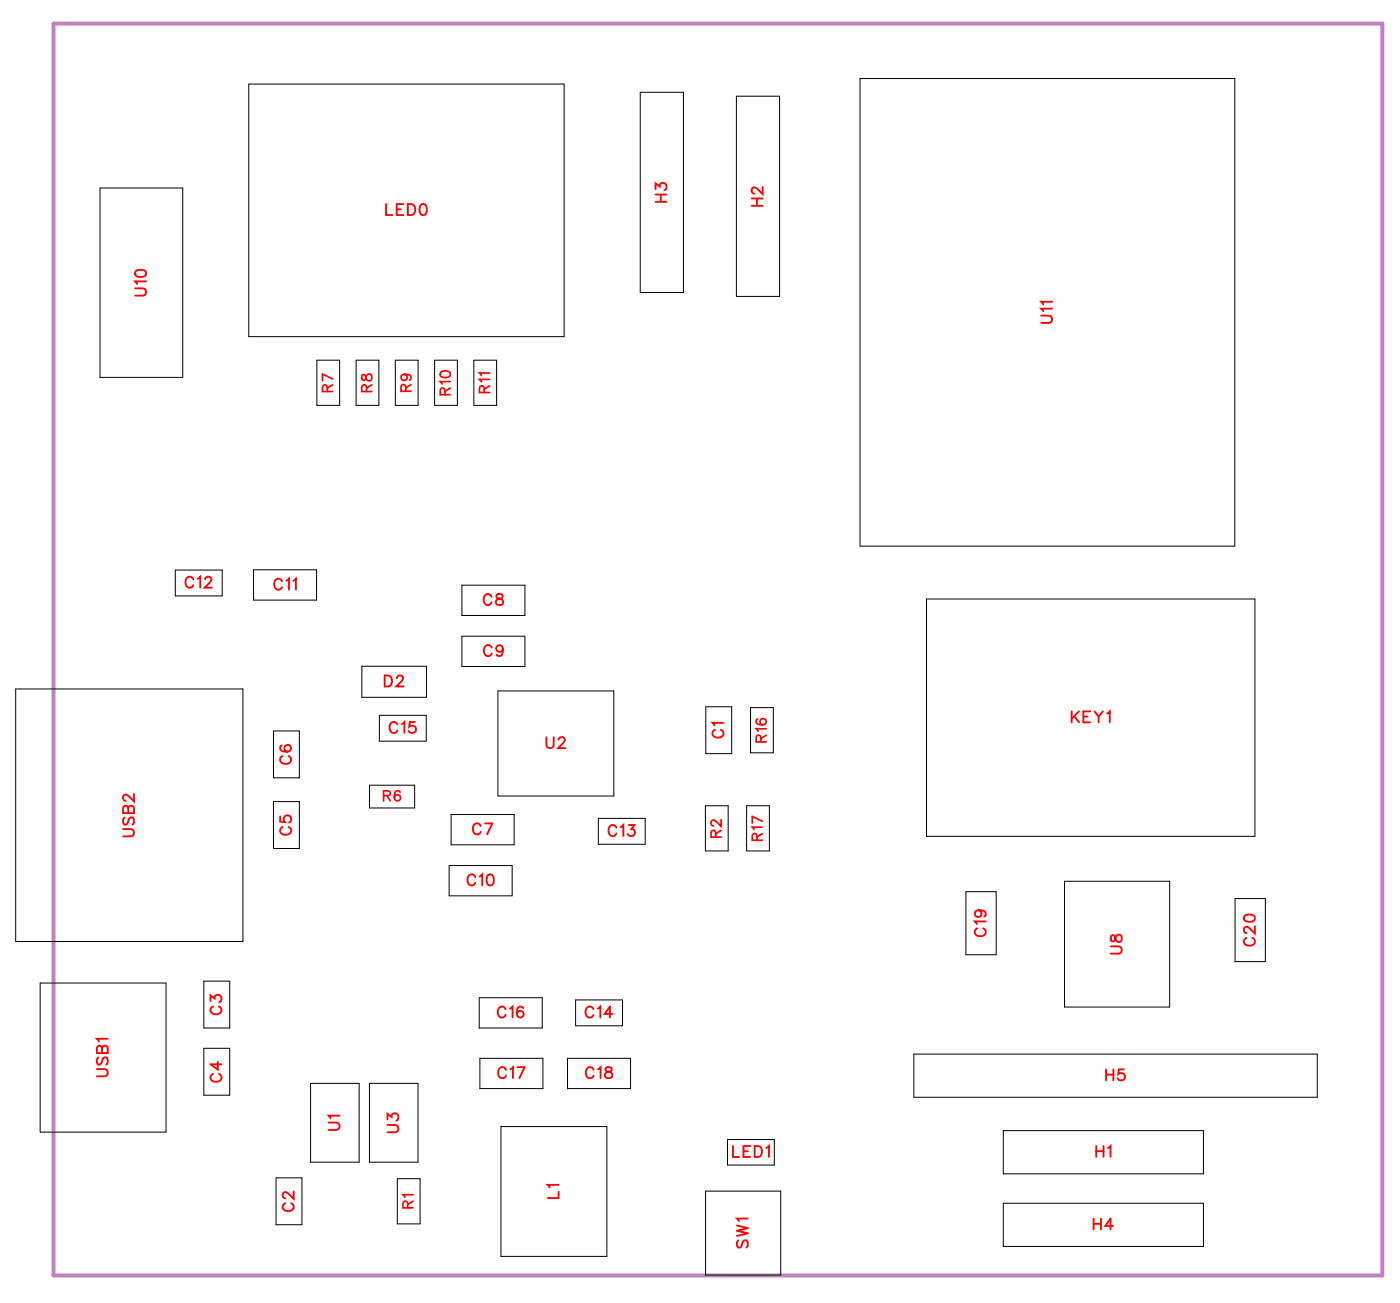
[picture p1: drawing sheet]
<svg xmlns="http://www.w3.org/2000/svg" width="91mm" height="84mm" viewBox="0 0 91 84" stroke-linecap="round" stroke-linejoin="round" font-family="sans-serif">
<path d="M3.5 1.5h86v81h-86z" fill="none" stroke="#bf80bf" stroke-width=".25"/>
<g fill="none" stroke="#000" stroke-width=".06">
<path d="M6.5 12.2h5.3v12.2h-5.3zM16.1 5.4h20.4v16.4h-20.4zM41.4 6h2.8v12.9h-2.8zM47.7 6.2h2.8v13h-2.8zM55.7 5.1h24.2v30.2h-24.2zM11.3 36.9h3.1v1.7h-3.1zM16.4 36.9h4.1v1.9h-4.1zM20.5 23.3h1.5v2.9h-1.5zM23 23.3h1.5v2.9h-1.5zM25.6 23.3h1.5v2.9h-1.5zM28.1 23.3h1.5v2.9h-1.5zM29.9 37.9h4.1v1.9h-4.1z"/>
<path d="M30.7 23.3h1.4v2.9h-1.4zM60 38.8h21.2v15.3h-21.2zM1 44.6h14.7v16.3h-14.7zM17.7 51.9h1.7v3h-1.7zM17.7 47.3h1.7v3h-1.7zM23.4 43.1h4.2v2h-4.2zM23.9 50.8h2.9v1.5h-2.9zM24.6 46.3h3v1.7h-3zM29.1 56h4v2h-4zM29.2 52.7h4.1v2h-4.1zM29.9 41.2h4.1v1.9h-4.1zM32.2 44.7h7.5v6.8h-7.5z"/>
<path d="M38.7 53h3.1v1.6h-3.1zM45.7 52.1h1.4v3h-1.4zM45.7 45.7h1.7v3.1h-1.7zM48.3 52.1h1.5v3h-1.5zM48.6 45.8h1.4v2.9h-1.4zM62.5 57.7h2v4.1h-2zM68.9 57h6.8v8.2h-6.8zM79.9 58.1h2v4.1h-2zM2.6 63.6h8.1v9.7h-8.1zM13.2 63.5h1.7v3h-1.7zM13.2 67.8h1.7v3.1h-1.7zM17.9 76.2h1.6v3h-1.6z"/>
<path d="M20.1 70.1h3.1v5.1h-3.1zM23.9 70.1h3.2v5.1h-3.2zM25.7 76.3h1.5v2.9h-1.5zM31 64.6h4.1v1.9h-4.1zM31.1 68.5h4v1.9h-4zM32.4 72.9h6.9v8.4h-6.9zM36.7 68.5h4.1v1.9h-4.1zM37.3 64.7h3v1.7h-3zM45.7 77.1h4.8v5.4h-4.8zM47.1 73.7h3v1.7h-3zM59.1 68.2h26.2v2.8h-26.2zM64.9 73.2h13v2.7h-13z"/>
<path d="M64.9 77.9h13v2.7h-13z"/>
</g>
<g fill="none" stroke="#f00" stroke-width=".12">
<path d="M8.7 18.7h.6l.2 .2-.1 .2h-.7M8.8 17.6l.2-.1a.3 .3 0 0 1 .5 .2 .38 .38 0 0 1-.4 .2 .38 .38 0 0 1-.4-.2zM9.5 18.2h-.8l.2 .2M25 13.2v.7h.4M25.7 13.5h.2M26.1 13.2h-.4v.7h.4M26.4 13.2h.2a.38 .38 0 0 1 .3 .4 .38 .38 0 0 1-.3 .3h-.2zM27.3 13.2h.1a.37 .37 0 0 1 .2 .4 .37 .37 0 0 1-.2 .3 .45 .45 0 0 1-.1-.7zM42.4 12.2v-.3l.3 .2a.24 .24 0 0 1 .4-.2 .24 .24 0 0 1-.1 .4M42.4 13.1h.7M42.4 12.6h.7M42.8 12.6v.5"/>
<path d="M48.7 13.3h.7M48.7 12.8h.7M49 12.8v.5M49.4 12.1v.5l-.4-.4-.2-.1-.1 .2v.1l.1 .1M68.1 20h-.7l.1 .1M68.1 19.5h-.7l.1 .2M12.5 37.5a.26 .26 0 0 0-.3-.2 .26 .26 0 0 0-.2 .3v.2a.26 .26 0 0 0 .2 .2 .26 .26 0 0 0 .3-.1M12.8 37.5l.2-.2v.7M13.3 37.5l.1-.2h.1l.2 .2-.1 .2-.4 .3h.5M18.3 37.6a.26 .26 0 0 0-.3-.2 .26 .26 0 0 0-.3 .3v.2a.26 .26 0 0 0 .3 .3 .26 .26 0 0 0 .3-.2M18.5 37.6l.2-.2v.8M19 37.6l.2-.2v.8"/>
<path d="M31.8 38.6a.26 .26 0 0 0-.3-.2 .26 .26 0 0 0-.2 .3v.2a.26 .26 0 0 0 .2 .2 .26 .26 0 0 0 .3-.1M32.2 38.5v.2l.3 .1 .1 .1a.24 .24 0 0 1-.3 .3 .24 .24 0 0 1-.2-.3l.4-.3v-.1zM67.4 20.4h.5l.2 .2-.1 .3h-.6M8 53.6h.5l.2 .2-.1 .3h-.6M8.1 52.9l-.1 .2 .1 .3 .1-.1 .3-.4h.1l.1 .2-.1 .3M8.3 52.3l-.1-.1h-.2v.4h.7v-.3l-.2-.2-.2 .1v.4M8.7 51.4v.5l-.4-.4-.2-.1-.1 .1v.2l.1 .1M18.1 52.8v.4h.3a.25 .25 0 0 1 0-.4 .25 .25 0 0 1 .4 .1 .25 .25 0 0 1-.1 .3M18.2 48.2v.1a.35 .35 0 0 0 .2 .4 .35 .35 0 0 0 .4-.3 .22 .22 0 0 0-.2-.2 .22 .22 0 0 0-.2 .2 .22 .22 0 0 0 .2 .2M18.3 53.5a.26 .26 0 0 0-.2 .3 .26 .26 0 0 0 .3 .2h.2a.26 .26 0 0 0 .2-.2 .26 .26 0 0 0-.1-.3M18.3 48.9a.26 .26 0 0 0-.2 .3 .26 .26 0 0 0 .3 .2h.2a.26 .26 0 0 0 .2-.2 .26 .26 0 0 0-.1-.3M24.9 43.7h.2a.38 .38 0 0 1 .3 .4 .38 .38 0 0 1-.3 .3h-.2z"/>
<path d="M25.7 43.9l.1-.2h.2l.1 .1-.1 .3-.3 .3h.4M25.7 46.9a.26 .26 0 0 0-.3-.2 .26 .26 0 0 0-.2 .3v.2a.26 .26 0 0 0 .2 .2 .26 .26 0 0 0 .3-.1M26 46.8l.2-.1v.7M26.9 46.7h-.4v.3a.25 .25 0 0 1 .4 0 .25 .25 0 0 1-.1 .4 .25 .25 0 0 1-.3-.1M30.8 56.7a.26 .26 0 0 0-.3-.1 .26 .26 0 0 0-.2 .2v.2a.26 .26 0 0 0 .2 .3 .26 .26 0 0 0 .3-.2M31 56.7l.2-.1v.7M31.1 53.4a.26 .26 0 0 0-.3-.1 .26 .26 0 0 0-.2 .2v.2a.26 .26 0 0 0 .2 .3 .26 .26 0 0 0 .3-.2M31.4 53.3h.5l-.4 .7M31.6 56.6h.1a.37 .37 0 0 1 .3 .3 .37 .37 0 0 1-.3 .4 .45 .45 0 0 1-.1-.7zM31.8 41.9a.26 .26 0 0 0-.3-.2 .26 .26 0 0 0-.2 .3v.2a.26 .26 0 0 0 .2 .2 .26 .26 0 0 0 .3-.1M32.5 42a.22 .22 0 0 1-.3 .2 .22 .22 0 0 1 0-.4 .22 .22 0 0 1 .3 0v.2a.34 .34 0 0 1-.2 .4l-.2-.1M35.4 47.7v.5l.2 .2 .2-.1v-.6"/>
<path d="M36.2 47.9l.1-.2h.1l.2 .1-.1 .3-.4 .3h.5M39.9 53.6a.26 .26 0 0 0-.3-.2 .26 .26 0 0 0-.2 .3v.1a.26 .26 0 0 0 .2 .3 .26 .26 0 0 0 .3-.2M40.2 53.5l.1-.1v.7M40.7 53.4h.4l-.2 .3a.24 .24 0 0 1 .1 .3 .24 .24 0 0 1-.4 0M46.3 47.2a.26 .26 0 0 0-.2 .3 .26 .26 0 0 0 .3 .2h.2a.26 .26 0 0 0 .2-.2 .26 .26 0 0 0-.1-.3M46.8 46.8h-.7l.1 .1M63.3 58.9a.22 .22 0 0 1 .2 .3 .22 .22 0 0 1-.3 .1 .22 .22 0 0 1 0-.4h.1a.34 .34 0 0 1 .5 .3l-.1 .1M63.8 59.6h-.7l.1 .2M69.4 46v.7M69.5 46.3l.3 .4M69.8 46l-.4 .5M70.1 46.4h.3"/>
<path d="M70.6 46h-.5v.7h.5M70.8 46l.3 .4v.3M71.4 46l-.3 .4M71.7 46.2l.1-.2v.7M80.5 59.3l.3-.1a.3 .3 0 0 1 .4 .2 .38 .38 0 0 1-.4 .2 .38 .38 0 0 1-.3-.2zM81.2 59.9v.5l-.3-.3-.3-.1-.1 .1v.1l.2 .2M6.3 69.2h.5l.2 .2-.1 .2h-.6M6.4 68.4l-.1 .2 .1 .3 .1-.1 .3-.4h.1l.1 .2-.1 .3M6.6 67.8l-.1-.1h-.2v.4h.7v-.3l-.2-.1h-.2v.4M7 67.2h-.7l.1 .2M13.6 64.8v-.4l.3 .2a.24 .24 0 0 1 .4-.2 .24 .24 0 0 1-.1 .4M13.8 65.1a.26 .26 0 0 0-.2 .3 .26 .26 0 0 0 .3 .2h.2a.26 .26 0 0 0 .2-.2 .26 .26 0 0 0-.1-.3"/>
<path d="M13.8 69.5a.26 .26 0 0 0-.2 .3 .26 .26 0 0 0 .3 .2h.2a.26 .26 0 0 0 .2-.2 .26 .26 0 0 0-.1-.3M14.1 68.7v.5l-.5-.3h.7M18.5 77.9a.26 .26 0 0 0-.2 .2 .26 .26 0 0 0 .3 .3h.1a.26 .26 0 0 0 .3-.3 .26 .26 0 0 0-.2-.2M19 77.1v.5l-.3-.4-.3-.1-.1 .2v.1l.2 .1M21.3 72.6h.5l.2 .2-.1 .3h-.6M22 72.2h-.7l.1 .2M25.1 72.8h.5l.2 .2-.1 .2-.6 .1M25.1 72.4v-.3l.2 .2a.24 .24 0 0 1 .4-.2 .24 .24 0 0 1 0 .4M32.7 65.3a.26 .26 0 0 0-.3-.2 .26 .26 0 0 0-.2 .3v.2a.26 .26 0 0 0 .2 .2 .26 .26 0 0 0 .3-.1M32.7 69.2a.26 .26 0 0 0-.2-.2 .26 .26 0 0 0-.3 .3v.2a.26 .26 0 0 0 .3 .3 .26 .26 0 0 0 .2-.2M33 65.3l.2-.2v.7M33 69.2l.2-.2v.8"/>
<path d="M33.5 69h.5l-.4 .8M33.9 65.2h-.1a.35 .35 0 0 0-.4 .2 .35 .35 0 0 0 .3 .4 .22 .22 0 0 0 .2-.2 .22 .22 0 0 0-.2-.2 .22 .22 0 0 0-.2 .2M36.2 76.7h-.8l.2 .1M36.2 77.1v.4h-.8M38.4 65.3a.26 .26 0 0 0-.3-.2 .26 .26 0 0 0-.2 .3v.2a.26 .26 0 0 0 .2 .2 .26 .26 0 0 0 .3-.1M38.4 69.2a.26 .26 0 0 0-.3-.2 .26 .26 0 0 0-.2 .3v.2a.26 .26 0 0 0 .2 .3 .26 .26 0 0 0 .3-.2M38.7 65.3l.2-.2v.7M38.7 69.2l.2-.2v.8M39.2 69.1v.2l.3 .1 .1 .1a.24 .24 0 0 1-.2 .3 .24 .24 0 0 1-.2-.3l.4-.3v-.1zM39.6 65.6h-.5l.4-.5v.7M47.4 74.2v.7h.4M47.7 79.3l.7 .2-.7 .1 .7 .2-.7 .2"/>
<path d="M48.1 74.5h.3M48.4 78.8h-.7l.1 .2M48.6 74.2h-.5v.7h.5M48.8 74.2h.3a.38 .38 0 0 1 .2 .3 .38 .38 0 0 1-.2 .4h-.3zM49.6 74.3l.2-.1v.7M63.3 60.1a.26 .26 0 0 0-.2 .3 .26 .26 0 0 0 .3 .2h.1a.26 .26 0 0 0 .3-.2 .26 .26 0 0 0-.2-.3M70.8 78.8v.8M70.8 79.2h.5M70.9 74.5h.5M70.9 74.1v.8M71.3 78.8v.8M71.4 74.1v.8"/>
<path d="M71.6 69.2v.7M71.6 69.5h.5M71.7 74.3l.2-.2v.8M71.9 61.2h.5l.2 .2-.1 .3h-.6M71.9 60.5v.4h.2l.3-.4a.24 .24 0 0 1 .2 .2 .24 .24 0 0 1-.2 .2l-.2-.1-.1-.3zM72 79.3h-.5l.4-.5v.8M72.1 69.2v.7M72.7 69.2h-.3v.3a.25 .25 0 0 1 .4 0 .25 .25 0 0 1-.1 .4 .25 .25 0 0 1-.4-.1M80.7 60.7a.26 .26 0 0 0-.2 .3 .26 .26 0 0 0 .3 .2h.1a.26 .26 0 0 0 .3-.2 .26 .26 0 0 0-.2-.3M47.8 80.3l-.1 .1 .1 .3h.2l.2-.4h.1l.1 .1-.1 .3"/>
</g>
<g fill="none" stroke="#f00" stroke-width=".11">
<path d="M21.2 25.3v-.3l-.3-.1v.4h.6M21.5 24.9l-.3 .2M21.5 24.5l-.6-.3v.4M23.4 24.3v.3h.2l.2-.4a.22 .22 0 0 1 .3 .2 .22 .22 0 0 1-.3 .2l-.1-.1-.1-.2zM23.7 25.3v-.3l-.2-.1-.1 .4h.7M24.1 24.9l-.4 .2M26.2 24.2a.2 .2 0 0 1 .1 .3 .2 .2 0 0 1-.3 .1 .2 .2 0 0 1 0-.4h.2a.31 .31 0 0 1 .4 .3l-.1 .1M26.3 25.3l-.1-.4h-.2v.4h.6M26.6 24.9l-.3 .2M28.5 24.1a.32 .32 0 0 1 .4-.1 .32 .32 0 0 1 .2 .3 .32 .32 0 0 1-.4 .2 .32 .32 0 0 1-.2-.4zM28.8 25.5v-.3l-.2-.1-.1 .4h.6M29.1 24.7h-.6l.1 .1"/>
<path d="M29.1 25.1l-.3 .2M31.3 25.4v-.4h-.2l-.1 .4h.7M31.7 24.5h-.7l.2 .2M31.7 24.1h-.7l.2 .2M31.7 25l-.4 .2M24.8 51.5l.4-.1v-.2h-.4v.6M25 51.5l.3 .3M25.9 51.3v-.1a.32 .32 0 0 0-.4 .2 .32 .32 0 0 0 .2 .4 .2 .2 0 0 0 .2-.2 .2 .2 0 0 0-.2-.2 .2 .2 0 0 0-.2 .2M46.3 54.2v-.4h-.2l-.1 .4h.7M46.7 53v.5l-.6-.4-.1 .2 .2 .1M46.7 53.7l-.4 .2M49 54.4v-.4h-.3v.4h.6"/>
<path d="M49 46.5v.1a.32 .32 0 0 0 .2 .3 .32 .32 0 0 0 .4-.2 .2 .2 0 0 0-.2-.2 .2 .2 0 0 0-.2 .2 .2 .2 0 0 0 .2 .2M49.2 48v-.4h-.2l-.1 .4h.7M49.3 53.5h-.6l.1 .2M49.3 53.9l-.3 .3M49.3 53.1l-.6-.3v.5M49.6 47.2h-.7l.2 .1M49.6 47.6l-.4 .2M26.4 78.2v-.4l-.3-.1v.5h.6M26.7 77.3h-.6l.1 .2M26.7 77.7l-.3 .2"/>
</g>
<g font-size="1.2" fill="#fff">
<text x="24.9" y="14.2">LED0</text>
<text x="43.4" y="13.1" transform="rotate(-90 43.4 13.1)">H3</text>
<text x="49.7" y="13.4" transform="rotate(-90 49.7 13.4)">H2</text>
<text x="9.8" y="19.2" transform="rotate(-90 9.8 19.2)">U10</text>
<text x="68.4" y="21" transform="rotate(-90 68.4 21)">U11</text>
<text x="11.9" y="38.3">C12</text>
<text x="17.7" y="38.4">C11</text>
<text x="31.2" y="39.4">C8</text>
<text x="24.8" y="44.7">D2</text>
<text x="25.2" y="47.7">C15</text>
<text x="31.3" y="42.7">C9</text>
<text x="47.1" y="47.8" transform="rotate(-90 47.1 47.8)">C1</text>
<text x="69.3" y="47">KEY1</text>
<text x="19.1" y="49.5" transform="rotate(-90 19.1 49.5)">C6</text>
<text x="35.3" y="48.7">U2</text>
<text x="9" y="54.2" transform="rotate(-90 9 54.2)">USB2</text>
<text x="19.1" y="54.1" transform="rotate(-90 19.1 54.1)">C5</text>
<text x="30.2" y="57.6">C10</text>
<text x="30.5" y="54.3">C7</text>
<text x="39.3" y="54.4">C13</text>
<text x="14.6" y="65.7" transform="rotate(-90 14.6 65.7)">C3</text>
<text x="64.1" y="60.6" transform="rotate(-90 64.1 60.6)">C19</text>
<text x="72.9" y="61.8" transform="rotate(-90 72.9 61.8)">U8</text>
<text x="81.5" y="61.2" transform="rotate(-90 81.5 61.2)">C20</text>
<text x="7.3" y="69.7" transform="rotate(-90 7.3 69.7)">USB1</text>
<text x="14.6" y="70.1" transform="rotate(-90 14.6 70.1)">C4</text>
<text x="32.2" y="66.1">C16</text>
<text x="32.2" y="70.1">C17</text>
<text x="37.8" y="66.1">C14</text>
<text x="37.9" y="70.1">C18</text>
<text x="71.5" y="70.2">H5</text>
<text x="22.3" y="73.2" transform="rotate(-90 22.3 73.2)">U1</text>
<text x="26.1" y="73.3" transform="rotate(-90 26.1 73.3)">U3</text>
<text x="36.4" y="77.6" transform="rotate(-90 36.4 77.6)">L1</text>
<text x="47.4" y="75.2">LED1</text>
<text x="70.9" y="75.2">H1</text>
<text x="19.3" y="78.4" transform="rotate(-90 19.3 78.4)">C2</text>
<text x="48.7" y="80.8" transform="rotate(-90 48.7 80.8)">SW1</text>
<text x="70.7" y="79.9">H4</text>
</g>
<g font-size="1.1" fill="#fff">
<text x="21.8" y="25.4" transform="rotate(-90 21.8 25.4)">R7</text>
<text x="24.3" y="25.4" transform="rotate(-90 24.3 25.4)">R8</text>
<text x="26.9" y="25.4" transform="rotate(-90 26.9 25.4)">R9</text>
<text x="29.4" y="25.6" transform="rotate(-90 29.4 25.6)">R10</text>
<text x="32" y="25.5" transform="rotate(-90 32 25.5)">R11</text>
<text x="24.8" y="52.1">R6</text>
<text x="49.9" y="48.1" transform="rotate(-90 49.9 48.1)">R16</text>
<text x="46.9" y="54.2" transform="rotate(-90 46.9 54.2)">R2</text>
<text x="49.6" y="54.4" transform="rotate(-90 49.6 54.4)">R17</text>
<text x="27" y="78.2" transform="rotate(-90 27 78.2)">R1</text>
</g>
</svg>
